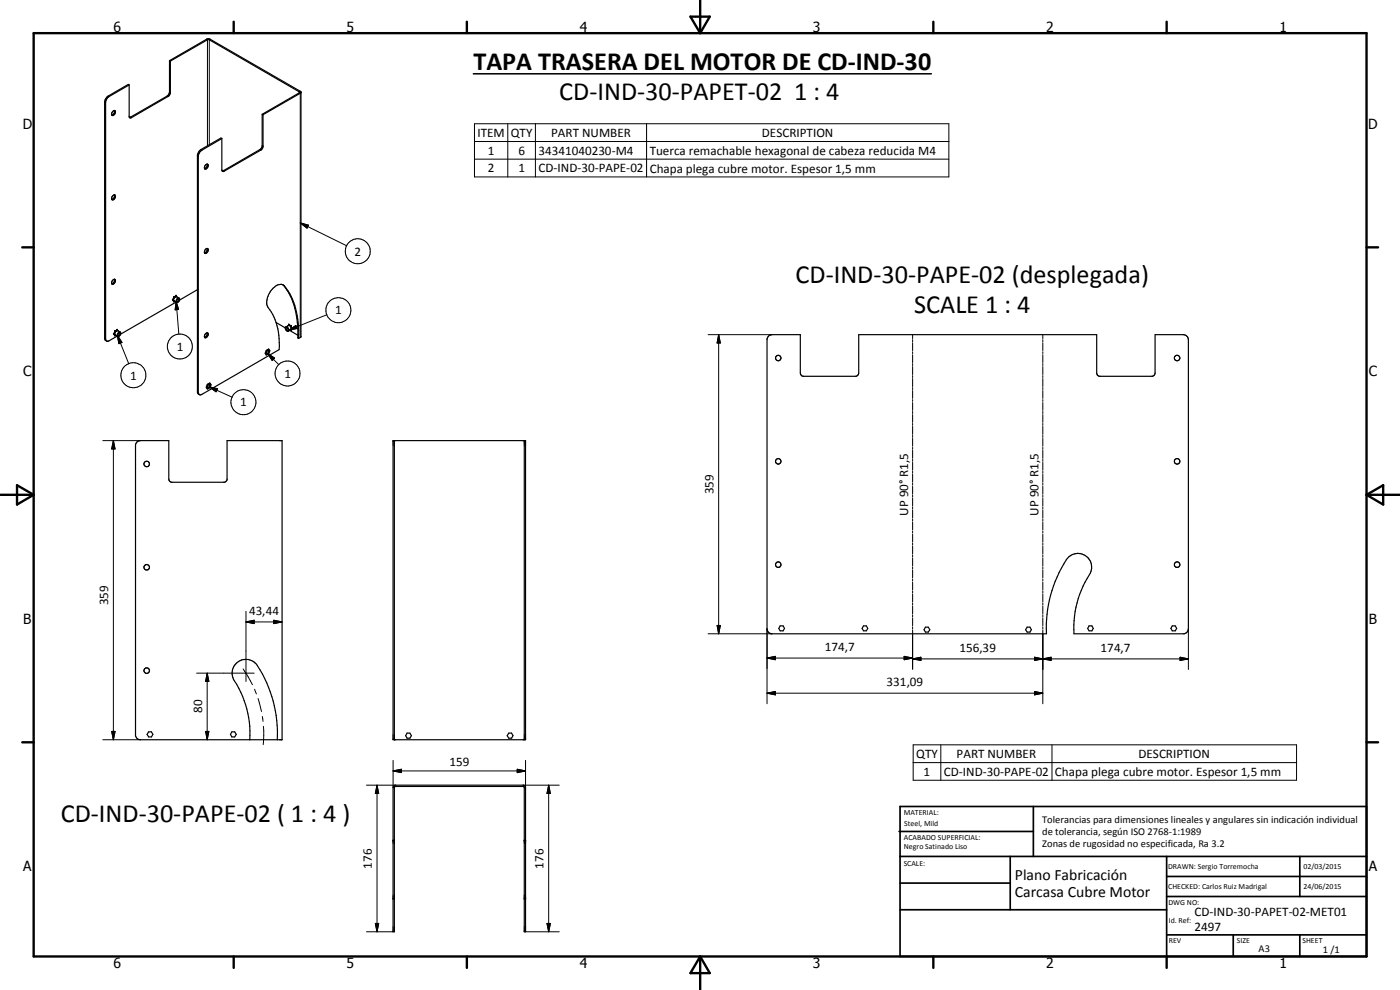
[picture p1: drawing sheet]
<svg xmlns="http://www.w3.org/2000/svg" width="420mm" height="297mm" viewBox="0 0 420 297" stroke-linecap="round" stroke-linejoin="round" font-family="sans-serif">
<g fill="none" stroke="#000" stroke-width=".35">
<path d="M50.9 18.2v9.4l-.5 1-11.5 6.6M50.9 18.2l.2 .1M50.9 18.2l11.2-6.5h.8l27.4 15.9v73.5l-.7 .5M51.1 18.3v9.6l-.2 .6-11.8 6.9-.3-.3v-9.6M51.1 18.3l11.6-6.4 27.2 15.7-.1 .3-11.1 6.4M33.8 33.5l.3-.3a.44 .44 0 0 1 .6 .2 .44 .44 0 0 1-.1 .6 .62 .62 0 0 1-.4 .5 .62 .62 0 0 1-.7-.1zM34.3 33.1a1.12 1.12 0 0 1-.7 1.4M38.8 25.5l-.3-.2-6 3.5a2.43 2.43 0 0 0-1.1 1.8v70.9a.91 .91 0 0 0 1.4 .7l2.4-1.4M38.8 25.5l-6 3.5-.8 .8-.3 .8v71.3l.2 .3M78.7 34.3v9.6l-.3 .5-.4 .5-11.3 6.4M78.7 34.3l.2 .1M78.9 34.4v9.6l-.2 .6-.3 .4-11.4 6.5-.4-.5v-9.4"/>
<path d="M90.3 27.8l-11.4 6.6M33.8 58.8a.48 .48 0 0 1 .7-.3 .48 .48 0 0 1 .1 .8l-.4 .5a.47 .47 0 0 1-.7 .1 .47 .47 0 0 1 .1-.7zM34.3 58.5a1.06 1.06 0 0 1-.7 1.3M61.6 49.6l.2-.2a.49 .49 0 0 1 .7 .1 .49 .49 0 0 1-.2 .7l-.4 .5a.52 .52 0 0 1-.6-.3 .52 .52 0 0 1 .2-.7zM62.2 49.2a1.12 1.12 0 0 1-.8 1.4M66.6 41.6l-.3-.2-6 3.5-.6 .5-.4 1.1v71.3l.5 .6M66.6 41.6l-6 3.4a2.2 2.2 0 0 0-1.1 1.9v70.8l.3 .7M61.8 74.7a.47 .47 0 0 1 .6 0 .47 .47 0 0 1 0 .7l-.5 .6a.44 .44 0 0 1-.6-.1 .44 .44 0 0 1 .1-.6zM62.2 74.5a1.12 1.12 0 0 1-.8 1.4M33.8 84.1a.48 .48 0 0 1 .7-.3 .48 .48 0 0 1 .1 .8 .57 .57 0 0 1-.4 .6 .57 .57 0 0 1-.7-.3zM34.3 83.8a1.06 1.06 0 0 1-.7 1.3M34.4 99.2l.1 .1"/>
<path d="M34.5 99.8l-.3 .3M34.5 99.4l-.3 .7M34.5 99.4v.4M34.5 99.8v.6M34.6 99.3l-.1 .1M34.6 99.3h.2M34.8 99.3l-.3 .5M34.9 99.3h-.1M34.9 99.2h.4l.8 .5M35.1 99.1l.2 .1M35.1 99.1l-.5 .2M35.1 99.1l-.2 .2"/>
<path d="M35.2 98.8v.1M35.5 99.3v.1M36.1 99.7l.1 .5M36.1 99.7a.74 .74 0 0 0-.8 .4 .74 .74 0 0 0 .2 .9l.7-.8M51.8 90h-.1M51.9 90l.2 .3M51.9 89.8v.2M51.9 90l.2 .1M52.1 90.1l.1 .2M52.1 90.1v.1M52.1 89v.1M52.1 90.2l.1 .1"/>
<path d="M52.1 90.5h.1M52.1 90.5v.1M52.1 90.3h.2M52.1 89.2l-.2 .6M52.1 89.2l.1 .3M52.2 89.5l-.1 .6M52.2 90.3h-.1M52.2 89.4l-.3 .4M52.2 90.3l.8 .4M52.3 89.2h-.2M52.4 90.4l-.3 .1M52.6 89l-.4 .4"/>
<path d="M52.6 89l-.3 .2M52.7 88.9l-.4 .3M52.7 88.9h.2M52.7 88.9l-.1 .1M52.8 88.6l.1 .1M52.9 90.6l-16.7 9.6M52.9 88.9l-.3 .1M52.9 88.9l.9 .6M53.1 89.7a.46 .46 0 0 1 .8-.2 .46 .46 0 0 1-.1 .8 .47 .47 0 0 1-.7 .4 .47 .47 0 0 1-.1-.8zM53.2 89.8l.3-.1a.44 .44 0 0 1 .1 .5 .44 .44 0 0 1-.6 .2zM59.3 86.9l-5.4 3.1M62.2 99.9a1.12 1.12 0 0 1-.8 1.3"/>
<path d="M82.9 96.8l.8 3.8 .1 4.3-23.2 13.4-.8 .1M82.9 96.8l-1.5-3.2a3.9 3.9 0 0 1-1.2-3.8 5.5 5.5 0 0 1 4.2-4.5l.3 .1a9.6 9.6 0 0 1 3.4 5.3 28.6 28.6 0 0 1 1.5 10.9M82.9 96.8l2.7 1.6M84.9 85.4a22.3 22.3 0 0 1 4.5 14.8v1.2l.2 .2M85.8 98.1a.72 .72 0 0 1 .8 .5 .72 .72 0 0 1-.3 .8l-.5-.5-.2-.5M85.8 98.1l-.2 .3M85.9 98.3a.48 .48 0 0 1 .5 .3 .48 .48 0 0 1-.2 .6l-.4-.5zM86.7 97.2v.2M86.8 97.5l-.3 .2M86.8 97.5l.5 .3M86.8 97.5l.1 .2M86.9 99.1l2.5 1.5"/>
<path d="M86.9 97.7l-.2-.1-.9 .5M86.9 97.7l.4 .1M86.9 97.7l.5 .6-.1 .6M87 97.7h.1M87.2 99l.2 .1M87.2 99h.2M87.3 97.8l.1 .1M87.3 98.9l-.8 .5M87.4 99.1v.1M87.4 97.9l.2 .6M87.4 97.9v.5M87.4 97.7h.1"/>
<path d="M87.4 98.4h.1M87.5 98.4l.1 .1M87.6 98.5v.1M87.6 98.6l-.2 .4M87.7 98.6h.1M34.2 100.2h-.2M34.2 100.2l.3 .3M34.2 100.1v.1M34.2 100.2l.3 .2M34.4 100.7h.1M34.5 100.5h.1M34.5 100.6l-.1 .1"/>
<path d="M34.5 100.4l.1 .1M34.5 100.4v.1M34.6 100.5l.7 .4M34.7 100.6l-.3 .1M35.5 100l.4-.2a.49 .49 0 0 1 0 .6 .49 .49 0 0 1-.5 .2zM61.6 100.2a.48 .48 0 0 1 .7-.3 .48 .48 0 0 1 .1 .8l-.5 .6a.5 .5 0 0 1-.6-.3 .5 .5 0 0 1 .2-.6zM62.2 115.4l.7-.4 .4 .4a1.22 1.22 0 0 1-1.1 1.3l-.3-.4zM62.3 115.4l.6-.4 .3 .5-.3 .7-.6 .4-.3-.4zM62.4 115.6l.3-.2a.44 .44 0 0 1 .2 .6 .44 .44 0 0 1-.6 .2zM80 105.2l.6-.4 .3 .5-.3 .7-.6 .4-.3-.4zM80 105.1l.7-.3 .2 .4a1.23 1.23 0 0 1-1 1.3l-.3-.6zM80.1 105.4l.2-.2 .3 .2-.4 .7-.3-.3z"/>
<path d="M230.8 100.7l.9-.3h8.5v11.5l.2 .7 .6 .3h15.9l.4-.2 .4-.8v-11.5h71.4v11.5l.4 .8 .4 .2h16l.5-.3 .3-.7v-11.5h8.4l.9 .3 .4 .4 .2 .8-.1 87.3-.3 .5-.8 .5h-33.1a31.2 31.2 0 0 1 5.1-18.7 4.1 4.1 0 0 0-2.1-5 4.1 4.1 0 0 0-5.3 1.4 37.4 37.4 0 0 0-5.9 22.3h-82.7l-.7-.5-.5-.7v-87.4zM41.1 132.6l1.1-.4h8.5v11.5v.4l.5 .5 16.2 .1 .7-.8v-11.7h16.6v89.8h-42.5a1.51 1.51 0 0 1-1.5-1.2v-87.4zM118 132.2h39.7v89.8h-39.7zM118.4 132.2v89.8M157.3 132.2v89.8M234.1 187.8h.9l.4 .8-.4 .7h-.9l-.4-.7zM259.2 187.8h.8l.4 .8-.4 .7h-.8l-.5-.7zM277.7 188.2h.9l.4 .7-.4 .8h-.9l-.4-.8zM308.3 188.2h.8l.4 .7-.4 .8h-.8l-.5-.8zM326.8 187.8h.9l.4 .8-.4 .7h-.9l-.4-.7zM351.8 187.8h.9l.4 .8-.4 .7h-.9l-.4-.7zM44.6 219.6h.9l.4 .7-.4 .8h-.9l-.5-.8z"/>
<path d="M69.6 219.6h.8l.5 .7-.5 .8h-.8l-.4-.8zM122.2 220h.8l.5 .7-.5 .8h-.8l-.5-.8zM152.7 220h.8l.5 .7-.5 .8h-.8l-.5-.8zM75 222a30.9 30.9 0 0 0-5.1-18.7 4.1 4.1 0 0 1 2.1-5 4.1 4.1 0 0 1 5.2 1.4 37.2 37.2 0 0 1 6 22.3M118.2 235.8l.3-.2h38.7l.3 .2 .2 .5v43.3h-.4v-43.3l-.2-.3-38.7 .1v43.5h-.4v-43.3zM118 252.1h.4M157.3 252.1h.4M118 269.6h.4M157.3 269.6h.4"/>
<circle cx="233.6" cy="107.4" r=".81"/>
<circle cx="353.3" cy="107.4" r=".82"/>
<circle cx="44" cy="139.2" r=".85"/>
<circle cx="233.6" cy="138.4" r=".81"/>
<circle cx="353.3" cy="138.4" r=".83"/>
<circle cx="44" cy="170.2" r=".81"/>
<circle cx="233.6" cy="169.4" r=".82"/>
<circle cx="353.3" cy="169.4" r=".83"/>
<circle cx="44" cy="201.2" r=".83"/>
</g>
<g fill="none" stroke="#000" stroke-width=".3">
<path d="M62 11.8l.3 .1v31.9M63.1 11.8l-.3 .1v31.6M31.4 30.6l.3 .2M32.5 28.8l.3 .2M39.2 35.1l.2 .2M50.2 28.8l.2 .2M50.9 27.6l.2 .1M90.1 27.4l-.3 .2v.3l.3 .1v73.3M142.4 37.1h142.4v16h-142.4zM152.4 37.1v16M160.7 37.1v16M194 37.1v16"/>
<path d="M59.3 46.7l.2 .2M60.3 44.9l.3 .1M67 51.2l.3 .2M78 44.9l.3 .1M78.7 43.7l.2 .1M142.4 42.5h142.4M142.4 47.8h142.4M90.1 66.9l2.5 .7-.5 .9zM90.1 66.9l13.9 6.8M35.4 99.3l-.2-.4-.7 .4-.3 .9 .3 .4 .2-.1M52.9 90.4l.7 2.4-1 .2zM52.9 90.4l.8 9.8"/>
<path d="M53.1 89.1l-.2-.4-.8 .4-.3 .9 .3 .5 .3-.2M85.2 85.7l.2 .2M86.4 97.7l.3-.3 .7 .3 .3 .9-.3 .5-.2-.1M86.7 99.1l2.1-1.4 .4 .9zM98.1 94.4l-11.4 4.7M31.4 101.5l.3 .1M35.2 100.6l1.4 2.1-.9 .4zM35.2 100.6l3.4 8.5M59.3 117.6l.2 .1M62.8 116.1l2.5 .5-.5 1zM62.8 116.1l6.9 3.1M80.3 106l2.1 1.4-.7 .8z"/>
<path d="M80.3 106l3.3 3.4M212.5 100.4h19.2M215.7 100.4l.5 2.5h-1zM215.7 100.4v89.8M273.9 100.4v1.2M273.9 101.9v.6M273.9 102.8v2.4M273.9 105.5v.6M273.9 106.4v2.4M273.9 109.1v.6M273.9 110v2.4M273.9 112.7v.6"/>
<path d="M273.9 113.6v2.4M273.9 116.3v.6M273.9 117.2v2.3M273.9 119.9v.5M313 100.4v1.2M313 101.9v.6M313 102.8v2.4M313 105.5v.6M313 106.4v2.4M313 109.1v.6M313 110v2.4M313 112.7v.6"/>
<path d="M313 113.6v2.4M313 116.3v.6M313 117.2v2.3M313 119.9v.5M30.8 132.2h11.4M34 132.2l.5 2.5h-1zM34 132.2v89.8M273.9 120.8v2.3M273.9 123.4v.7M273.9 124.4v2.3M273.9 127v.6M273.9 127.9v2.4"/>
<path d="M273.9 130.6v.6M273.9 131.5v2.4M273.9 134.2v.6M273.9 135.1v2.4M273.9 137.8v.6M273.9 138.7v2.4M313 120.8v2.3M313 123.4v.7M313 124.4v2.3M313 127v.6M313 127.9v2.4M313 130.6v.6"/>
<path d="M313 131.5v2.4M313 134.2v.6M313 135.1v2.4M313 137.8v.6M313 138.7v2.4M273.9 141.4v.6M273.9 142.3v2.4M273.9 145v.6M273.9 145.9v2.4M273.9 148.6v.6M273.9 149.5v2.4M273.9 152.2v.6"/>
<path d="M273.9 153.1v2.3M273.9 155.7v.7M273.9 156.7v2.3M273.9 159.4v.5M313 141.4v.6M313 142.3v2.4M313 145v.6M313 145.9v2.4M313 148.6v.6M313 149.5v2.4M313 152.2v.6M313 153.1v2.3"/>
<path d="M313 155.7v.7M313 156.7v2.3M313 159.4v.5M273.9 160.3v2.3M273.9 162.9v.6M273.9 163.8v2.4M273.9 166.5v.6M273.9 167.4v2.4M273.9 170.1v.6M273.9 171v2.4M273.9 173.7v.6M273.9 174.6v2.4"/>
<path d="M273.9 177.3v.6M273.9 178.2v2.4M313 160.3v2.3M313 162.9v.6M313 163.8v2.4M313 166.5v.6M313 167.4v2.4M313 170.1v.6M313 171v2.4M313 173.7v.6M313 174.6v2.4M313 177.3v.6"/>
<path d="M313 178.2v2.4M73.8 186.6l2.5-.5v1zM73.8 183.4v21.1M73.8 186.6h10.9M82.2 186.1l2.5 .5-2.5 .5zM212.5 190.2h19.2M215.2 187.7h1l-.5 2.5zM230.2 197.4l2.5-.5v1.1zM230.2 197.4h43.7M230.2 188.7v22.5M271.3 196.9l2.6 .5-2.6 .6zM273.9 197.7l2.5-.5v1z"/>
<path d="M273.9 180.9v.6M273.9 181.8v2.4M273.9 184.5v.6M273.9 185.4v2.3M273.9 188.1v.6M273.9 189v11.9M273.9 197.7h82.7M310.5 197.2l2.5 .5-2.5 .5zM313 197.7l2.5-.5v1zM313 180.9v.6M313 181.8v2.4M313 184.5v.6"/>
<path d="M313 185.4v2.3M313 188.1v.6M313 189v22.2M354.1 197.2l2.5 .5-2.5 .5zM356.6 188.7v12.2M33.5 219.5h1l-.5 2.5zM59 202h17.3M61.7 219.5h1l-.5 2.5zM62.2 202l.5 2.5h-1zM62.2 202v20M73 200.7l2.8 4.7M76.4 206.8l.6 1.4"/>
<path d="M77.5 209.6l1 3.9M78.7 215l.2 1.5M79.1 217.9l-.1 5.5M230.2 208l2.5-.5v1zM230.2 208h82.8M310.5 207.5l2.5 .5-2.5 .5zM30.8 222h11.4M110 235.6h8.7M113.1 235.6l.6 2.5h-1.1zM113.1 235.6v44M118 231.3l2.5-.5v1zM118 231.3h39.7"/>
<path d="M118 228.1v8.2M155.2 230.8l2.5 .5-2.5 .5zM157 235.6h10.8M157.7 228.1v8.2M164.7 235.6l.5 2.5h-1zM164.7 235.6v44M274.1 223.5h115v10.6h-115zM274.1 228.8h115M282.4 223.5v10.6M315.7 223.5v10.6M110 279.6h8M112.6 277.1h1.1l-.6 2.5z"/>
<path d="M157.7 279.6h10.1M164.2 277.1h1l-.5 2.5z"/>
<circle cx="107.4" cy="75.4" r="3.8"/>
<circle cx="101.6" cy="93.1" r="3.7"/>
<circle cx="40" cy="112.6" r="3.8"/>
<circle cx="54" cy="104" r="3.7"/>
<circle cx="86.3" cy="112.1" r="3.8"/>
<circle cx="73.1" cy="120.7" r="3.8"/>
</g>
<g fill="#000">
<circle cx="35" cy="99" r=".18"/>
<circle cx="35.1" cy="99" r=".18"/>
<circle cx="51.8" cy="89.9" r=".18"/>
<circle cx="52.1" cy="90.2" r=".18"/>
<circle cx="52.2" cy="90.3" r=".18"/>
<circle cx="52.7" cy="88.8" r=".18"/>
<circle cx="52.8" cy="88.8" r=".18"/>
<circle cx="53.2" cy="89.2" r=".18"/>
<circle cx="86.3" cy="97.8" r=".18"/>
<circle cx="87.4" cy="98.9" r=".18"/>
<circle cx="87.4" cy="97.7" r=".18"/>
<circle cx="87.7" cy="98.6" r=".18"/>
<circle cx="34.2" cy="100.1" r=".18"/>
<circle cx="34.5" cy="100.5" r=".18"/>
<circle cx="34.6" cy="100.5" r=".18"/>
<circle cx="118" cy="252.1" r=".18"/>
<circle cx="118.4" cy="252.1" r=".18"/>
<circle cx="157.3" cy="252.1" r=".18"/>
<circle cx="157.7" cy="252.1" r=".18"/>
<circle cx="118" cy="269.6" r=".18"/>
<circle cx="118.4" cy="269.6" r=".18"/>
<circle cx="157.3" cy="269.6" r=".18"/>
<circle cx="157.7" cy="269.6" r=".18"/>
</g>
<path d="M142.1 22.1h137.4" fill="none" stroke="#000" stroke-width=".46"/>
<g fill="none" stroke="#000" stroke-width=".71">
<path d="M10.1 9.9h400v277.1h-400zM70.1 6.5v3.4M140.1 6.5v3.4M207.2 5h5.8l-2.9 4.9zM210.1 0v9.9M280.1 6.5v3.4M350.1 6.5v3.4M6.7 74.2h3.4M410.1 74.2h3.5M.1 148.5h10M5.1 145.6l5 2.9-5 2.9zM410.1 148.5h10"/>
<path d="M410.1 148.5l5-2.9v5.8zM6.7 222.7h3.4M410.1 222.7h3.5M70.1 287v3.4M140.1 287v3.4M210.1 287v10M210.1 287l2.9 5h-5.8zM280.1 287v3.4M350.1 287v3.4"/>
</g>
<g fill="none" stroke="#000" stroke-width=".51">
<path d="M269.8 249.5h40.3M270.1 242h140v45h-140zM270.1 257h140M303.2 257v16M310.1 242v15M350.1 257v30M390.1 257v12M270.1 265h33.1M270.1 273h80M350.1 269h60M350.1 263h60M350.1 280.5h60"/>
<path d="M370.1 280.5v6.5M390.1 280.5v6.5"/>
</g>
<g fill="#000">
<path d="M90.1 66.9l2.5 .7-.5 .9zM52.9 90.4l.7 2.4-1 .2zM86.7 99.1l2.1-1.4 .4 .9zM35.2 100.6l1.4 2.1-.9 .4zM62.8 116.1l2.5 .5-.5 1zM80.3 106l2.1 1.4-.7 .8zM215.7 100.4l.5 2.5h-1zM34 132.2l.5 2.5h-1zM73.8 186.6l2.5-.5v1zM82.2 186.1l2.5 .5-2.5 .5zM215.2 187.7h1l-.5 2.5zM230.2 197.4l2.5-.5v1.1z"/>
<path d="M271.3 196.9l2.6 .5-2.6 .6zM273.9 197.7l2.5-.5v1zM310.5 197.2l2.5 .5-2.5 .5zM313 197.7l2.5-.5v1zM354.1 197.2l2.5 .5-2.5 .5zM33.5 219.5h1l-.5 2.5zM61.7 219.5h1l-.5 2.5zM62.2 202l.5 2.5h-1zM230.2 208l2.5-.5v1zM310.5 207.5l2.5 .5-2.5 .5zM113.1 235.6l.6 2.5h-1.1zM118 231.3l2.5-.5v1z"/>
<path d="M155.2 230.8l2.5 .5-2.5 .5zM164.7 235.6l.5 2.5h-1zM112.6 277.1h1.1l-.6 2.5zM164.2 277.1h1l-.5 2.5z"/>
</g>
<g font-size="7.9">
<text x="142.1" y="21">TAPA TRASERA DEL MOTOR DE CD-IND-30</text>
<text x="167.8" y="30.1">CD-IND-30-PAPET-02 1 : 4</text>
<text x="238.7" y="84.9">CD-IND-30-PAPE-02 (desplegada)</text>
<text x="274.3" y="93.9">SCALE 1 : 4</text>
<text x="18.3" y="246.6">CD-IND-30-PAPE-02 ( 1 : 4 )</text>
</g>
<g font-size="4.7">
<text x="304.6" y="263.9">Plano Fabricación</text>
<text x="304.6" y="269.3">Carcasa Cubre Motor</text>
</g>
<g font-size="4.2">
<text x="34" y="9.6">6</text>
<text x="104" y="9.6">5</text>
<text x="174" y="9.6">4</text>
<text x="244" y="9.6">3</text>
<text x="314" y="9.6">2</text>
<text x="384" y="9.6">1</text>
<text x="6.8" y="38.7">D</text>
<text x="410.6" y="38.7">D</text>
<text x="7" y="112.9">C</text>
<text x="410.8" y="112.9">C</text>
<text x="7" y="187.1">B</text>
<text x="410.8" y="187.1">B</text>
<text x="7" y="261.4">A</text>
<text x="410.8" y="261.4">A</text>
<text x="34" y="290.4">6</text>
<text x="104" y="290.4">5</text>
<text x="174" y="290.4">4</text>
<text x="244" y="290.4">3</text>
<text x="314" y="290.4">2</text>
<text x="384" y="290.4">1</text>
</g>
<g font-size="3.9">
<text x="143.3" y="41.1">ITEM</text>
<text x="153.3" y="41.1">QTY</text>
<text x="165.4" y="41.1">PART NUMBER</text>
<text x="228.7" y="41.1">DESCRIPTION</text>
<text x="146.4" y="46.4">1</text>
<text x="155.6" y="46.4">6</text>
<text x="161.6" y="46.4">34341040230-M4</text>
<text x="195" y="46.4">Tuerca remachable hexagonal de cabeza reducida M4</text>
<text x="146.4" y="51.7">2</text>
<text x="155.6" y="51.7">1</text>
<text x="161.6" y="51.7">CD-IND-30-PAPE-02</text>
<text x="195" y="51.8">Chapa plega cubre motor. Espesor 1,5 mm</text>
<text x="106.4" y="76.7">2</text>
<text x="100.6" y="94.3">1</text>
<text x="53" y="105.2">1</text>
<text x="39.1" y="113.9">1</text>
<text x="85.3" y="113.3">1</text>
<text x="72.1" y="122">1</text>
<text x="214.1" y="148.3" transform="rotate(-90 214.1 148.3)">359</text>
<text x="272.5" y="154.7" transform="rotate(-90 272.5 154.7)">UP 90° R1,5</text>
<text x="311.6" y="154.7" transform="rotate(-90 311.6 154.7)">UP 90° R1,5</text>
<text x="32.5" y="181.6" transform="rotate(-90 32.5 181.6)">359</text>
<text x="74.7" y="184.5">43,44</text>
<text x="247.6" y="195.4">174,7</text>
<text x="287.9" y="195.6">156,39</text>
<text x="330.3" y="195.6">174,7</text>
<text x="266.1" y="205.9">331,09</text>
<text x="60.7" y="214" transform="rotate(-90 60.7 214)">80</text>
<text x="274.9" y="227.4">QTY</text>
<text x="287.1" y="227.4">PART NUMBER</text>
<text x="341.7" y="227.4">DESCRIPTION</text>
<text x="134.9" y="229.8">159</text>
<text x="277.2" y="232.7">1</text>
<text x="283.2" y="232.7">CD-IND-30-PAPE-02</text>
<text x="316.6" y="232.8">Chapa plega cubre motor. Espesor 1,5 mm</text>
<text x="111.6" y="260.6" transform="rotate(-90 111.6 260.6)">176</text>
<text x="163.1" y="260.6" transform="rotate(-90 163.1 260.6)">176</text>
<text x="358.5" y="275">CD-IND-30-PAPET-02-MET01</text>
<text x="358.5" y="279.4">2497</text>
</g>
<g font-size="3.1">
<text x="312.7" y="246.8">Tolerancias para dimensiones lineales y angulares sin indicación individual</text>
<text x="312.7" y="250.4">de tolerancia, según ISO 2768-1:1989</text>
<text x="312.7" y="254">Zonas de rugosidad no especificada, Ra 3.2</text>
<text x="377.7" y="285.6">A3</text>
<text x="397" y="285.9">1 /1</text>
</g>
<g font-size="2.4">
<text x="271.2" y="244.4">MATERIAL:</text>
<text x="271.3" y="252">ACABADO SUPERFICIAL:</text>
<text x="271.4" y="247.9">Steel, Mild</text>
<text x="271.3" y="254.6">Negro Satinado Liso</text>
<text x="271.2" y="259.7">SCALE:</text>
<text x="350.6" y="260.8">DRAWN: Sergio Torremocha</text>
<text x="391.2" y="260.6">02/03/2015</text>
<text x="350.6" y="266.9">CHECKED: Carlos Ruiz Madrigal</text>
<text x="391.2" y="266.7">24/06/2015</text>
<text x="350.6" y="271.4">DWG NO:</text>
<text x="350.8" y="276.9">Id. Ref:</text>
<text x="350.8" y="282.8">REV</text>
<text x="371.2" y="282.9">SIZE</text>
<text x="390.9" y="282.9">SHEET</text>
</g>
</svg>
